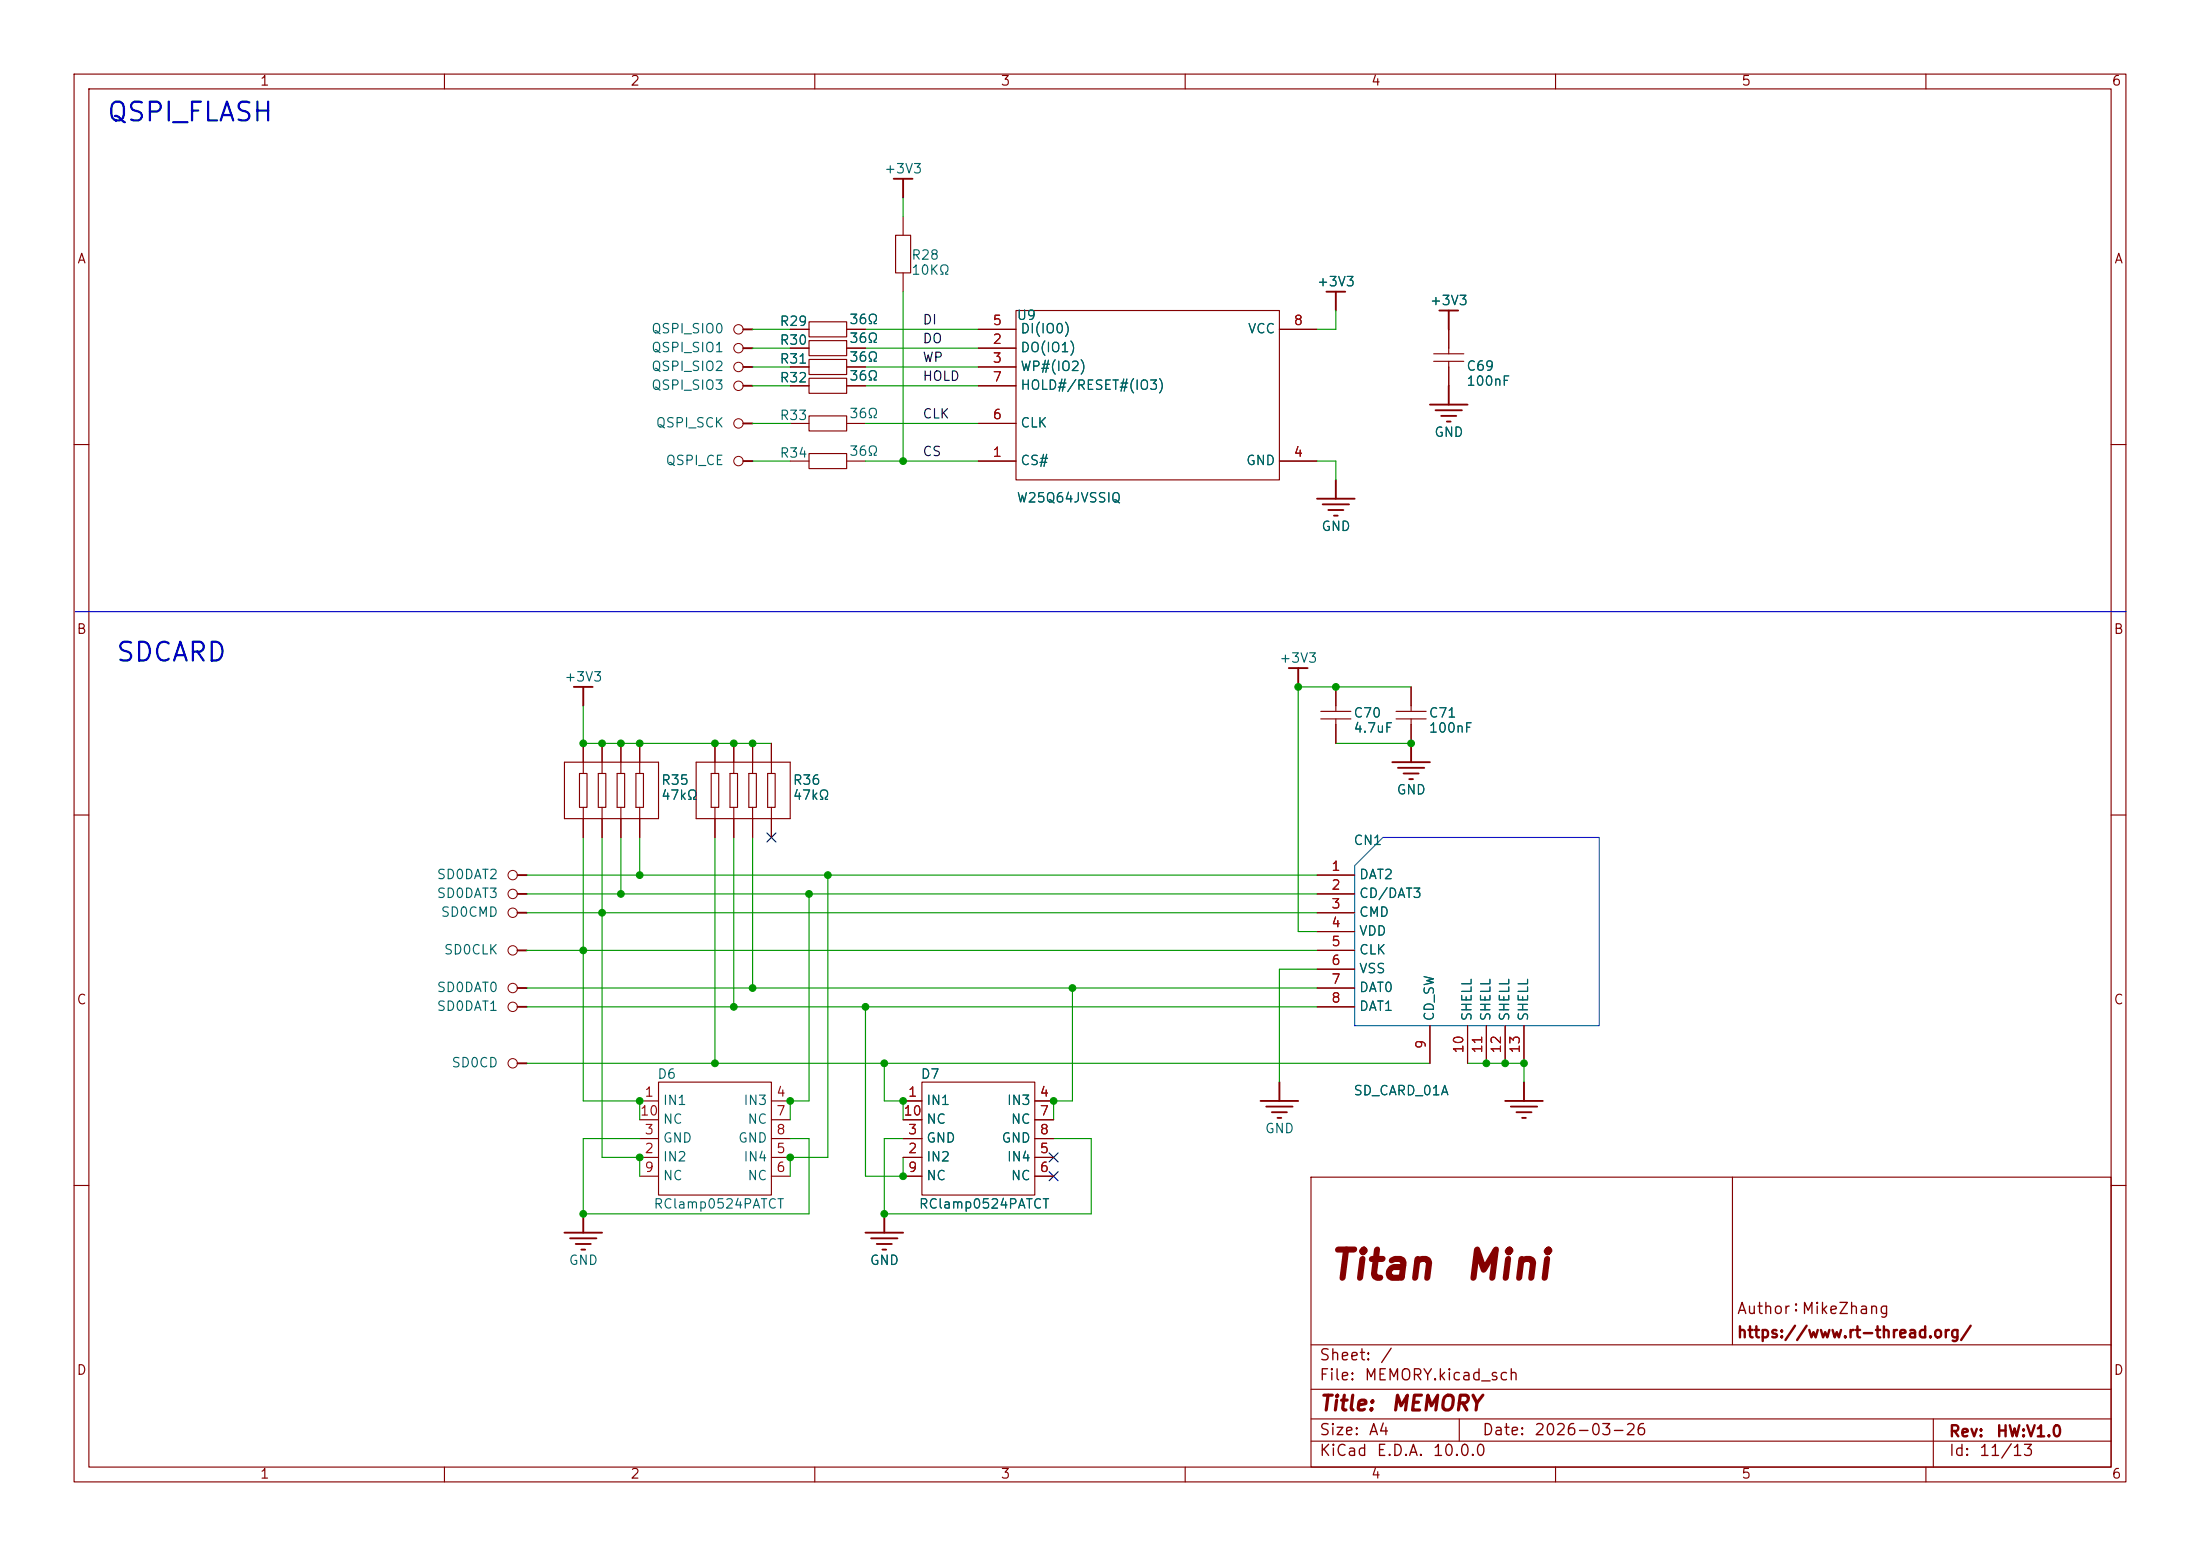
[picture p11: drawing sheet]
<svg xmlns="http://www.w3.org/2000/svg" width="297mm" height="210mm" viewBox="0 0 297 210" stroke-linecap="round" stroke-linejoin="round" font-family="sans-serif">
<g fill="none" stroke="#840000" stroke-width=".15">
<path d="M10 10h277v190h-277zM12 12h273v186h-273zM60 10v2M110 10v2M160 10v2M210 10v2M260 10v2M120.9 31.8h2v5h-2zM121.9 29.2v2.6M121.9 36.8v2.6M106.7 49.5h2.5M106.7 47h2.5"/>
<path d="M106.7 44.5h2.5M106.7 57.2h2.5M106.7 52.1h2.5M109.2 48.5h5.1v2h-5.1zM109.2 51.1h5.1v2h-5.1zM109.2 56.1h5.1v2.1h-5.1zM109.2 43.4h5.1v2.1h-5.1zM109.2 46h5.1v2h-5.1zM114.3 49.5h2.5M114.3 47h2.5M114.3 44.5h2.5M114.3 57.2h2.5"/>
<path d="M114.3 52.1h2.5M132.1 49.5h5.1M132.1 47h5.1M132.1 44.5h5.1M132.1 57.2h5.1M132.1 52.1h5.1M137.2 41.9h35.5v22.9h-35.5zM172.7 44.5h5.1M193.5 48.8h4.1M193.5 47.8h4.1M195.6 44.5v3.3M195.6 48.8v3.3"/>
<path d="M10 60h2M106.7 62.2h2.5M109.2 61.2h5.1v2h-5.1zM114.3 62.2h2.5M132.1 62.2h5.1M172.7 62.2h5.1M285 60h2M178.3 96h4.1M178.3 97h4.1M180.3 92.7v3.3M180.3 97v3.3M188.5 96h4"/>
<path d="M188.5 97h4M190.5 92.7v3.3M190.5 97v3.3M10 110h2M76.2 102.9h12.7v7.6h-12.7zM78.2 104.4h1v4.6h-1zM78.7 100.3v4.1M78.7 109v4M80.8 104.4h1v4.6h-1zM81.3 100.3v4.1M81.3 109v4M83.3 104.4h1v4.6h-1z"/>
<path d="M83.8 100.3v4.1M83.8 109v4M85.9 104.4h1v4.6h-1zM86.4 100.3v4.1M86.4 109v4M94 102.9h12.7v7.6h-12.7zM96 104.4h1v4.6h-1zM96.5 100.3v4.1M96.5 109v4M98.6 104.4h1v4.6h-1zM99.1 100.3v4.1M99.1 109v4"/>
<path d="M101.1 104.4h1v4.6h-1zM101.6 100.3v4.1M101.6 109v4M103.6 104.4h1v4.6h-1zM104.1 100.3v4.1M104.1 109v4M177.8 118.1h5.1M285 110h2M177.8 120.7h5.1M177.8 123.2h5.1M177.8 125.7h5.1M177.8 128.3h5.1"/>
<path d="M177.8 130.8h5.1M177.8 133.4h5.1M177.8 135.9h5.1M193 138.4v5.1M198.1 138.4v5.1M200.7 138.4v5.1M203.2 138.4v5.1M205.7 138.4v5.1M86.4 148.6h2.5M86.4 156.2h2.5M86.4 153.7h2.5M86.4 158.8h2.5"/>
<path d="M86.4 151.1h2.5M88.9 146.1h15.2v15.2h-15.2zM104.1 148.6h2.6M104.1 156.2h2.6M104.1 153.7h2.6M104.1 158.8h2.6M104.1 151.1h2.6M121.9 148.6h2.6M121.9 156.2h2.6M121.9 153.7h2.6M121.9 158.8h2.6M121.9 151.1h2.6"/>
<path d="M124.5 146.1h15.2v15.2h-15.2zM139.7 148.6h2.5M139.7 156.2h2.5M139.7 153.7h2.5M139.7 158.8h2.5M139.7 151.1h2.5M177 158.9h108v39.1h-108zM233.9 158.9v22.6M10 160h2M285 160h2M60 198v2M110 198v2"/>
<path d="M160 198v2M177 194.5h108M177 191.5h108M177 187.5h108M177 181.5h108M197 191.5v3M210 198v2M260 198v2M261 191.5v6.5"/>
</g>
<g fill="none" stroke="#840000" stroke-width=".25">
<path d="M120.6 24.1h2.6M121.9 24.1v2.6M179.1 39.4h2.5M180.3 39.4v2.5M100.3 52.1h1.3M100.3 44.5h1.3M100.3 49.5h1.3M100.3 57.2h1.3M100.3 47h1.3M193 54.6h5.1M193.8 55.4h3.6M194.3 41.9h2.5"/>
<path d="M194.6 56.1h2M195.3 56.9h.5M195.6 41.9v2.6M195.6 52.1v2.5M100.3 62.2h1.3M177.8 67.3h5.1M178.6 68.1h3.5M179.3 68.8h2.1M180.1 69.6h.5M180.3 64.8v2.5M77.5 92.7h2.5M78.7 92.7v2.6"/>
<path d="M174 90.2h2.5M175.3 90.2v2.5M69.8 118.1h1.3M188 102.9h5M188.7 103.6h3.6M189.5 104.4h2M190.2 105.2h.6M190.5 100.3v2.6M69.8 123.2h1.3M69.8 120.7h1.3M69.8 128.3h1.3M69.8 135.9h1.3"/>
<path d="M69.8 133.4h1.3M69.8 143.5h1.3M170.2 148.6h5.1M170.9 149.4h3.6M171.7 150.1h2M172.5 150.9h.5M172.7 146.1v2.5M203.2 148.6h5.1M204 149.4h3.5M204.7 150.1h2.1M205.5 150.9h.5M205.7 146.1v2.5"/>
<path d="M76.2 166.4h5.1M77 167.1h3.5M77.7 167.9h2.1M78.5 168.7h.5M78.7 163.8v2.6M116.8 166.4h5.1M117.6 167.1h3.6M118.4 167.9h2M119.1 168.7h.5M119.4 163.8v2.6"/>
</g>
<g fill="none" stroke="#840000" stroke-width=".14">
<circle cx="99.7" cy="57.1" r=".63"/>
<circle cx="99.7" cy="52.1" r=".63"/>
<circle cx="99.7" cy="44.4" r=".63"/>
<circle cx="99.7" cy="47" r=".63"/>
<circle cx="99.7" cy="49.5" r=".63"/>
<circle cx="99.7" cy="62.2" r=".63"/>
<circle cx="69.2" cy="118.1" r=".63"/>
<circle cx="69.2" cy="120.6" r=".63"/>
<circle cx="69.2" cy="123.2" r=".63"/>
<circle cx="69.2" cy="135.9" r=".63"/>
<circle cx="69.2" cy="133.3" r=".63"/>
<circle cx="69.2" cy="128.3" r=".63"/>
<circle cx="69.2" cy="143.5" r=".63"/>
</g>
<path d="M182.9 116.8l3.8-3.8h29.2v25.4h-33z" fill="none" stroke="#06f" stroke-width=".15"/>
<path d="M10.2 82.6h276.8" fill="none" stroke="#0000c2" stroke-width=".15"/>
<g fill="none" stroke="#009600" stroke-width=".15">
<path d="M121.9 26.7v2.5M121.9 39.4v22.8M101.6 44.5h5.1M101.6 49.5h5.1M101.6 52.1h5.1M101.6 57.2h5.1M101.6 47h5.1M116.8 44.5h15.3M116.8 49.5h15.3M116.8 52.1h15.3M116.8 57.2h15.3M116.8 47h15.3"/>
<path d="M180.3 41.9v2.6h-2.5M101.6 62.2h5.1M116.8 62.2h15.3M177.8 62.2h2.5v2.6M78.7 95.3v5h25.4M190.5 92.7h-15.2v33h2.5M71.1 118.1h106.7M78.7 113v35.6h7.7v2.5M81.3 113v43.2h5.1v2.6M83.8 113v7.7M86.4 113v5.1M96.5 113v30.5"/>
<path d="M99.1 113v22.9M101.6 113v20.4M111.8 118.1v38.1h-5.1v2.6M180.3 100.3h10.2M71.1 135.9h106.7M71.1 133.4h106.7M71.1 128.3h106.7M71.1 120.7h106.7M71.1 123.2h106.7M109.2 120.7v27.9h-2.5v2.5M116.8 135.9v22.9h5.1v-2.6M144.8 133.4v15.2h-2.6v2.5"/>
<path d="M177.8 130.8h-5.1v15.3M71.1 143.5h121.9M86.4 153.7h-7.7v10.1h30.5v-10.1h-2.5M119.4 143.5v5.1h2.5v2.5M121.9 153.7h-2.5v10.1h27.9v-10.1h-5.1M198.1 143.5h7.6v2.6"/>
</g>
<path d="M103.5 112.4l1.2 1.2M104.7 112.4l-1.2 1.2M141.6 158.1l1.2 1.3M141.6 155.6l1.2 1.2M142.8 158.1l-1.2 1.3M142.8 155.6l-1.2 1.2" fill="none" stroke="#000084" stroke-width=".15"/>
<g fill="#009600" stroke="#009600" stroke-width=".14">
<circle cx="200.7" cy="143.5" r=".46"/>
<circle cx="203.2" cy="143.5" r=".46"/>
<circle cx="190.5" cy="100.3" r=".46"/>
<circle cx="175.3" cy="92.7" r=".46"/>
<circle cx="180.3" cy="92.7" r=".46"/>
<circle cx="205.7" cy="143.5" r=".46"/>
<circle cx="81.3" cy="100.3" r=".46"/>
<circle cx="78.7" cy="100.3" r=".46"/>
<circle cx="78.7" cy="128.3" r=".46"/>
<circle cx="83.8" cy="100.3" r=".46"/>
<circle cx="86.4" cy="100.3" r=".46"/>
<circle cx="81.3" cy="123.2" r=".46"/>
<circle cx="99.1" cy="100.3" r=".46"/>
<circle cx="96.5" cy="100.3" r=".46"/>
<circle cx="101.6" cy="100.3" r=".46"/>
<circle cx="121.9" cy="148.6" r=".46"/>
<circle cx="142.2" cy="148.6" r=".46"/>
<circle cx="121.9" cy="158.8" r=".46"/>
<circle cx="106.7" cy="156.2" r=".46"/>
<circle cx="119.4" cy="143.5" r=".46"/>
<circle cx="144.8" cy="133.4" r=".46"/>
<circle cx="119.4" cy="163.8" r=".46"/>
<circle cx="78.7" cy="163.8" r=".46"/>
<circle cx="86.4" cy="148.6" r=".46"/>
<circle cx="86.4" cy="156.2" r=".46"/>
<circle cx="116.8" cy="135.9" r=".46"/>
<circle cx="96.5" cy="143.5" r=".46"/>
<circle cx="99.1" cy="135.9" r=".46"/>
<circle cx="101.6" cy="133.4" r=".46"/>
<circle cx="106.7" cy="148.6" r=".46"/>
<circle cx="109.2" cy="120.7" r=".46"/>
<circle cx="86.4" cy="118.1" r=".46"/>
<circle cx="111.8" cy="118.1" r=".46"/>
<circle cx="83.8" cy="120.7" r=".46"/>
<circle cx="121.9" cy="62.2" r=".46"/>
</g>
<g font-size="3.8" fill="#840000">
<text x="179.3" y="173.6">Titan</text>
<text x="197.5" y="173.6">Mini</text>
</g>
<g font-size="2.5" fill="#0000c2">
<text x="14.3" y="17">QSPI_FLASH</text>
<text x="15.5" y="89.9">SDCARD</text>
</g>
<g font-size="2" fill="#840000">
<text x="178" y="190.9">Title:</text>
<text x="187.7" y="190.9">MEMORY</text>
</g>
<g font-size="1.5" fill="#840000">
<text x="234.4" y="177.7">Author：MikeZhang</text>
<text x="178" y="184">Sheet:</text>
<text x="186.2" y="184">/</text>
<text x="234.4" y="181">https://www.rt-thread.org/</text>
<text x="178" y="186.7">File:</text>
<text x="184.1" y="186.7">MEMORY.kicad_sch</text>
<text x="178" y="196.9">KiCad</text>
<text x="178" y="194.1">Size:</text>
<text x="184.7" y="194.1">A4</text>
<text x="185.7" y="196.9">E.D.A.</text>
<text x="193.3" y="196.9">10.0.0</text>
<text x="200" y="194.1">Date:</text>
<text x="207" y="194.1">2026-03-26</text>
<text x="263" y="194.3">Rev:</text>
<text x="263" y="196.9">Id:</text>
<text x="267.1" y="196.9">11/13</text>
<text x="269.4" y="194.3">HW:V1.0</text>
</g>
<g font-size="1.3" fill="#840000">
<text x="35" y="11.9">1</text>
<text x="85" y="11.9">2</text>
<text x="135" y="11.9">3</text>
<text x="185" y="11.9">4</text>
<text x="235" y="11.9">5</text>
<text x="285" y="11.9">6</text>
<text x="10.3" y="35.9">A</text>
<text x="285.3" y="35.9">A</text>
<text x="10.3" y="85.9">B</text>
<text x="285.3" y="85.9">B</text>
<text x="10.3" y="135.9">C</text>
<text x="285.3" y="135.9">C</text>
<text x="10.3" y="185.9">D</text>
<text x="285.3" y="185.9">D</text>
<text x="35" y="199.9">1</text>
<text x="85" y="199.9">2</text>
<text x="135" y="199.9">3</text>
<text x="185" y="199.9">4</text>
<text x="235" y="199.9">5</text>
<text x="285" y="199.9">6</text>
</g>
<g font-size="1.3" fill="#006464">
<text x="119.3" y="23.7">+3V3</text>
<text x="122.9" y="35.4">R28</text>
<text x="122.9" y="37.4">10KΩ</text>
<text x="177.7" y="39">+3V3</text>
<text x="192.9" y="41.5">+3V3</text>
<text x="87.8" y="45.3">QSPI_SIO0</text>
<text x="87.8" y="47.9">QSPI_SIO1</text>
<text x="105.2" y="44.3">R29</text>
<text x="105.2" y="46.9">R30</text>
<text x="114.6" y="44.1">36Ω</text>
<text x="114.6" y="46.6">36Ω</text>
<text x="137.2" y="43.5">U9</text>
<text x="137.7" y="47.9">DO(IO1)</text>
<text x="137.7" y="45.3">DI(IO0)</text>
<text x="168.4" y="45.3">VCC</text>
<text x="87.8" y="52.9">QSPI_SIO3</text>
<text x="87.8" y="50.4">QSPI_SIO2</text>
<text x="105.2" y="49.4">R31</text>
<text x="105.2" y="51.9">R32</text>
<text x="114.6" y="49.1">36Ω</text>
<text x="114.6" y="51.7">36Ω</text>
<text x="137.7" y="50.4">WP#(IO2)</text>
<text x="137.7" y="52.9">HOLD#/RESET#(IO3)</text>
<text x="197.9" y="52.4">100nF</text>
<text x="197.9" y="50.4">C69</text>
<text x="88.4" y="58">QSPI_SCK</text>
<text x="105.2" y="57">R33</text>
<text x="114.6" y="56.8">36Ω</text>
<text x="137.7" y="58">CLK</text>
<text x="193.5" y="59.3">GND</text>
<text x="89.8" y="63.1">QSPI_CE</text>
<text x="105.2" y="62.1">R34</text>
<text x="114.6" y="61.8">36Ω</text>
<text x="137.7" y="63.1">CS#</text>
<text x="168.1" y="63.1">GND</text>
<text x="137.2" y="68.1">W25Q64JVSSIQ</text>
<text x="178.3" y="72">GND</text>
<text x="172.6" y="89.8">+3V3</text>
<text x="76.1" y="92.3">+3V3</text>
<text x="182.6" y="97.2">C70</text>
<text x="182.6" y="99.2">4.7uF</text>
<text x="192.8" y="99.2">100nF</text>
<text x="192.8" y="97.2">C71</text>
<text x="89.2" y="106.2">R35</text>
<text x="106.9" y="106.2">R36</text>
<text x="188.5" y="107.5">GND</text>
<text x="89.2" y="108.3">47kΩ</text>
<text x="106.9" y="108.3">47kΩ</text>
<text x="58.9" y="119">SD0DAT2</text>
<text x="182.6" y="114.4">CN1</text>
<text x="183.4" y="119">DAT2</text>
<text x="58.9" y="121.5">SD0DAT3</text>
<text x="59.4" y="124.1">SD0CMD</text>
<text x="183.4" y="121.5">CD/DAT3</text>
<text x="183.4" y="124.1">CMD</text>
<text x="59.8" y="129.1">SD0CLK</text>
<text x="183.4" y="126.6">VDD</text>
<text x="183.4" y="129.1">CLK</text>
<text x="183.4" y="131.7">VSS</text>
<text x="58.9" y="136.8">SD0DAT1</text>
<text x="58.9" y="134.2">SD0DAT0</text>
<text x="183.4" y="134.2">DAT0</text>
<text x="183.4" y="136.8">DAT1</text>
<text x="193.9" y="137.9" transform="rotate(-90 193.9 137.9)">CD_SW</text>
<text x="199" y="137.9" transform="rotate(-90 199 137.9)">SHELL</text>
<text x="201.5" y="137.9" transform="rotate(-90 201.5 137.9)">SHELL</text>
<text x="204.1" y="137.9" transform="rotate(-90 204.1 137.9)">SHELL</text>
<text x="206.6" y="137.9" transform="rotate(-90 206.6 137.9)">SHELL</text>
<text x="60.9" y="144.4">SD0CD</text>
<text x="88.7" y="145.9">D6</text>
<text x="89.4" y="149.5">IN1</text>
<text x="100.3" y="149.5">IN3</text>
<text x="124.2" y="145.9">D7</text>
<text x="125" y="149.5">IN1</text>
<text x="135.8" y="149.5">IN3</text>
<text x="182.6" y="148.1">SD_CARD_01A</text>
<text x="89.4" y="154.5">GND</text>
<text x="89.4" y="152">NC</text>
<text x="99.6" y="154.5">GND</text>
<text x="100.8" y="152">NC</text>
<text x="125" y="154.5">GND</text>
<text x="125" y="152">NC</text>
<text x="135.1" y="154.5">GND</text>
<text x="136.4" y="152">NC</text>
<text x="170.7" y="153.3">GND</text>
<text x="89.4" y="157.1">IN2</text>
<text x="89.4" y="159.6">NC</text>
<text x="100.3" y="157.1">IN4</text>
<text x="100.8" y="159.6">NC</text>
<text x="125" y="157.1">IN2</text>
<text x="125" y="159.6">NC</text>
<text x="135.8" y="157.1">IN4</text>
<text x="136.4" y="159.6">NC</text>
<text x="88.1" y="163.4">RClamp0524PATCT</text>
<text x="124" y="163.4">RClamp0524PATCT</text>
<text x="76.7" y="171">GND</text>
<text x="117.3" y="171">GND</text>
</g>
<g font-size="1.3" fill="#0f0f0f">
<text x="124.5" y="46.6">DO</text>
<text x="124.5" y="44.1">DI</text>
<text x="124.5" y="51.7">HOLD</text>
<text x="124.5" y="49.2">WP</text>
<text x="124.5" y="56.8">CLK</text>
<text x="124.5" y="61.9">CS</text>
</g>
<g font-size="1.3" fill="#a90000">
<text x="133.9" y="46.7">2</text>
<text x="133.9" y="44.2">5</text>
<text x="174.6" y="44.2">8</text>
<text x="133.9" y="49.3">3</text>
<text x="133.9" y="51.8">7</text>
<text x="133.9" y="56.9">6</text>
<text x="133.9" y="62">1</text>
<text x="174.6" y="62">4</text>
<text x="179.6" y="117.9">1</text>
<text x="179.6" y="120.4">2</text>
<text x="179.6" y="122.9">3</text>
<text x="179.6" y="125.5">4</text>
<text x="179.6" y="128">5</text>
<text x="179.6" y="130.6">6</text>
<text x="179.6" y="133.1">7</text>
<text x="179.6" y="135.6">8</text>
<text x="192.8" y="141.7" transform="rotate(-90 192.8 141.7)">9</text>
<text x="197.9" y="142.3" transform="rotate(-90 197.9 142.3)">10</text>
<text x="200.4" y="142.3" transform="rotate(-90 200.4 142.3)">11</text>
<text x="202.9" y="142.3" transform="rotate(-90 202.9 142.3)">12</text>
<text x="205.5" y="142.3" transform="rotate(-90 205.5 142.3)">13</text>
<text x="86.9" y="148.3">1</text>
<text x="104.7" y="148.3">4</text>
<text x="122.5" y="148.3">1</text>
<text x="140.3" y="148.3">4</text>
<text x="86.3" y="150.9">10</text>
<text x="86.9" y="156">2</text>
<text x="86.9" y="153.4">3</text>
<text x="104.7" y="156">5</text>
<text x="104.7" y="150.9">7</text>
<text x="104.7" y="153.4">8</text>
<text x="121.9" y="150.9">10</text>
<text x="122.5" y="156">2</text>
<text x="122.5" y="153.4">3</text>
<text x="140.3" y="156">5</text>
<text x="140.3" y="150.9">7</text>
<text x="140.3" y="153.4">8</text>
<text x="86.9" y="158.5">9</text>
<text x="104.7" y="158.5">6</text>
<text x="122.5" y="158.5">9</text>
<text x="140.3" y="158.5">6</text>
</g>
</svg>
